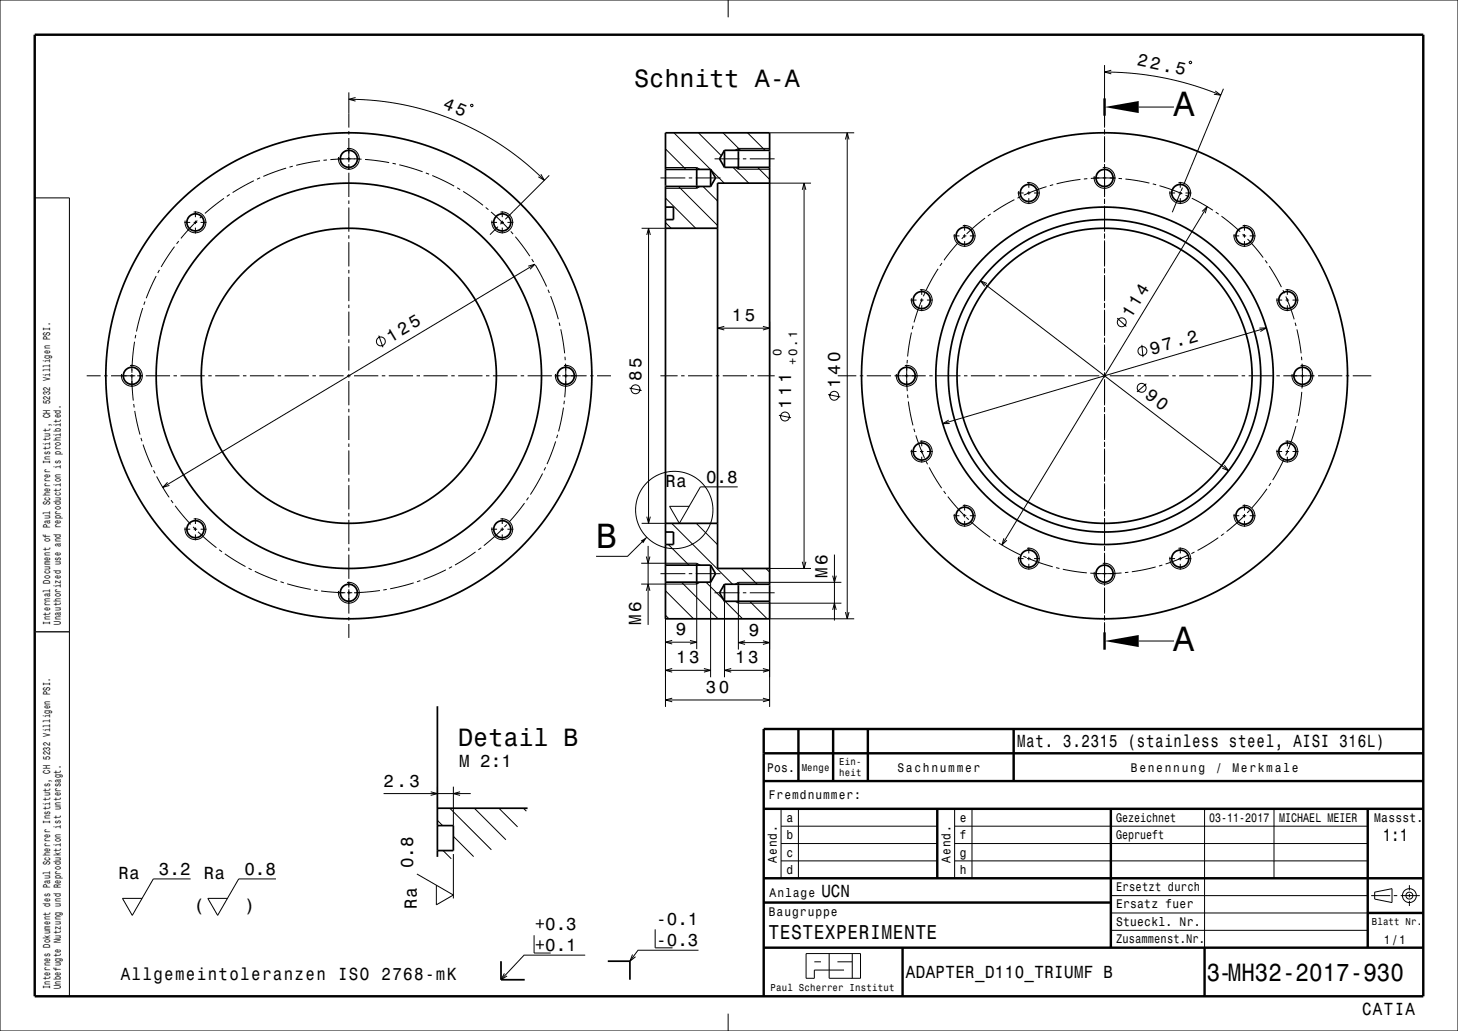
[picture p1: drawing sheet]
<svg xmlns="http://www.w3.org/2000/svg" width="420mm" height="297mm" viewBox="0 0 420 297" stroke-linecap="round" stroke-linejoin="round" font-family="sans-serif">
<g fill="none" stroke="#000" stroke-width=".29">
<path d="M209.8 0v5M0 0h420v297h-420zM318.2 18.8v18M342.6 17.8l.5-.1 .1 .5-.5 .1zM100.5 28.6l7.5 .4 7.7 1.1 7.8 1.9 7.5 2.7 7 3.3 6.6 4 6.7 4.9 5.5 5M100.5 26.6v10.2M100.5 37.8v1M100.5 39.8v7M102.4 28.1l-1.9 .5 1.9 .5M135.6 30.1h.5l.1 .5-.5 .1zM194.1 38.3l10.6 10.5M201.2 38.3l6.6 6.6"/>
<path d="M208.3 38.3l5 5M215.3 38.3l5.1 5M221.7 38.3h24.4M244.1 38.3v140M318.2 20.8l8.3 .4 8.4 1.2 8.5 2.1 8.3 2.9M318.2 37.2v1.6M318.2 39.2v7.6M320.1 20.2l-1.9 .6 1.9 .5M328 30.8h10.2M350.1 26.2l1.6 1.2-2-.2M352.4 25.6l-11.4 27.5M10 57h10v230"/>
<path d="M64.5 57.1l-5.5 4.4M66.2 56l-.9 .6M73.1 52.1l-6.1 3.4M74.9 51.2l-.9 .4M82.4 48.4l-6.5 2.4M84.3 47.9l-.9 .2M92.2 46.3l-6.9 1.3M94.2 46.1l-1 .1M97.3 45.8h1.7M100 42.8a3 3 0 0 1 3.5 2.8 3 3 0 0 1-3.2 3.2 3 3 0 0 1-2.8-3.6M100 45.8h1M100.5 47.3v1.7"/>
<path d="M100.5 49.8v7M100.5 57.8v1M100.5 59.8v7M102 45.8h1.7M102.2 45.8l-7 .2M103.2 45.8l1 .1M105.2 45.9l6.9 .9M113.1 47l1 .2M115 47.5l6.7 2M122.7 49.8l.9 .4M124.5 50.6l6.3 3M131.7 54.1l.9 .5"/>
<path d="M133.4 55.1l5.7 4M139.9 59.8l.8 .6M155.8 50.2l1 1.7-1.7-1M158.2 50.5l-12.6 12.7M190.3 51.3h7.1M191.7 42.9l5.9 5.9M191.7 57l8.7 8.8M191.7 48.3h9l.9 .5M195.4 53.7l11.3 11.3M198.4 51.3h1M200.4 51.3h7.2M201.6 53.7l-.9 .6h-9"/>
<path d="M202.5 53.7l4.2 4.2M204.7 48.9l3.9 3.9M205.8 45.8h7.2M211.2 48.2l4.5 4.6M211.8 48.2l.9 .6h9M214 45.8h1M216 45.8h7.1M218.2 48.2l3.5 3.5M221.7 52.8h11.9M221.7 42.8h-9l-.9 .5M231.1 54.7l.5-1.9 .5 1.9M231.6 52.8v111"/>
<path d="M243.5 40.2l.6-1.9 .5 1.9M292.2 57.5l-6 3.6M293.2 55.6h1.7M294 56.6l-.9 .5M295.9 52.6a3 3 0 0 1 3.5 2.8 3 3 0 0 1-3.2 3.2 3 3 0 0 1-2.8-3.5M295.9 55.6h1M296.4 52.4v1.7M296.4 55.1v1M296.4 57.1v1.7M297.9 55.6h1.7M301.5 53.8l-6.6 2.4M303.4 53.2l-1 .3"/>
<path d="M311.2 51.7l-6.8 1.3M313.2 51.5l-1 .1M315 51.3h1.7M317.7 48.3a3 3 0 0 1 3.5 2.8 3 3 0 0 1-3.2 3.2 3 3 0 0 1-2.8-3.6M317.7 51.3h1M318.2 47.2v9.6M318.2 57.2v1.6M318.2 59.2v7.6M319.7 51.3h1.7M321.2 51.3l-7 .1M322.2 51.4l1 .1M324.2 51.6l6.9 1.1"/>
<path d="M332.1 53l.9 .2M334 53.5l6.6 2.3M336.8 55.6h1.7M339.5 52.6a3 3 0 0 1 3.5 2.8 3 3 0 0 1-3.2 3.2 3 3 0 0 1-2.8-3.5M339.5 55.6h1M339.9 55.9l-2.2 5.2M340 52.4v1.7M340 55.1v1M340 57.1v1.7M340.6 54.1l-.3 .9M341.5 55.6h1.7M341.5 56.3l.9 .4"/>
<path d="M343.3 57.1l6.1 3.5M347.7 59.5l-59.1 97.5M45 79.5l-2.9 6.4M45.9 77.8l-.5 .8M50.3 71.1l-3.9 5.8M51.5 69.5l-.6 .8M53.1 64.1h1.7M55.8 61.1a3 3 0 0 1 3.5 2.8 3 3 0 0 1-3.2 3.2 3 3 0 0 1-2.8-3.6M55.8 64.1h1M56.3 60.9v1.7M56.3 63.6v1M56.3 65.6v1.7"/>
<path d="M56.8 63.5l-4.7 5.2M57.8 64.1h1.7M58.3 62.2l-.7 .6M100.5 67.8v1M100.5 69.8v7M100.5 77.8v1M100.5 79.8v7M141.5 61.1l5 4.8M141.5 64.1h1.7M143.5 65.3l-2.4 2.3M144.2 61.1a3 3 0 0 1 3.5 2.8 3 3 0 0 1-3.2 3.2 3 3 0 0 1-2.8-3.6M144.2 64.1h1"/>
<path d="M144.7 60.9v1.7M144.7 63.6v1M144.7 65.6v1.7M144.9 63.9l-.7 .7M146.2 64.1h1.7M147.1 66.7l.7 .7M148.5 68.2l4.1 5.6M152.2 76.7l1.9-.6-1.4 1.5M153.2 74.6l.5 .9M154.1 76.1l-107.2 64.3M154.2 76.3l3.3 6.2M184.8 65.8h6.9"/>
<path d="M186.3 67.7l.5-1.9 .5 1.9M186.8 65.8v85M191.7 64.1l1.6 1.7M270.2 77.4l-3.4 6.1M271.3 75.8l-.5 .8M274.7 68h1.7M276.4 69.5l-4.5 5.5M277.4 65a3 3 0 0 1 3.5 2.8 3 3 0 0 1-3.2 3.1 3 3 0 0 1-2.8-3.5M277.4 68h1M277.7 68.1l-.7 .7M277.9 64.8v1.7M277.9 67.5v1"/>
<path d="M277.9 69.5v1.6M279.4 68h1.7M283.8 62.8l-5.3 4.6M285.4 61.6l-.8 .6M318.2 67.2v1.6M318.2 69.2v7.6M318.2 77.2v1.6M318.2 79.2v7.6M346.3 60.9l1.4-1.4-.5 1.9M350.2 61.1l.9 .6M351.9 62.3l5.3 4.4M355.3 68h1.7"/>
<path d="M358 65a3 3 0 0 1 3.5 2.8 3 3 0 0 1-3.2 3.1 3 3 0 0 1-2.8-3.5M358 67.4l.7 .7M358 68h1M358.5 64.8v1.7M358.5 67.5v1M358.5 69.5v1.6M359.4 68.9l4.5 5.3M360 68h1.7M364.5 75l.6 .8M365.6 76.7l3.5 6M38.8 98.4l-.7 7M39.1 96.5l-.2 1"/>
<path d="M41.1 88.7l-1.8 6.8M41.8 86.9l-.4 .9M100.5 87.8v1M100.5 89.8v7M100.5 97.8v1M100.5 99.8v7M109.1 96.7l1.2 3.3M157.9 83.5l.3 .9M158.6 85.3l2.2 6.6M161.1 92.9l.2 1M161.5 94.9l1.2 6.9M206.7 94.5h15"/>
<path d="M208.6 94l-1.9 .5 1.9 .5M219.8 94l1.9 .5-1.9 .5M221.7 92.5v15.8M262.3 86.4h1.7M262.6 95.8l-1.1 6.9M263 93.8l-.2 1M265 83.5a3 3 0 0 1 3.5 2.8 3 3 0 0 1-3.1 3.1 3 3 0 0 1-2.8-3.5M265 86.4h1M265.5 83.2v1.7M265.5 85.9v1M265.5 87.9v1.7M265.6 86.3l-2.3 6.6"/>
<path d="M266.4 84.4l-.4 1M267 86.4h1.7M282.5 80.9l71.4 54.7M284.3 81.7l-1.8-.8 1.2 1.6M318.2 87.2v1.6M318.2 89.2v7.6M318.2 97.2v1.6M318.2 99.2v7.6M321.8 91.6l2.7 2.5M328.9 99.3l.4 3.6M362.8 94.5h2l-1.7 1M364.8 94.5l-93.2 27.5"/>
<path d="M367.6 86.4h1.7M369.6 83.6l.4 .9M370.3 83.5a3 3 0 0 1 3.5 2.8 3 3 0 0 1-3.1 3.1 3 3 0 0 1-2.8-3.5M370.3 86.4h1M370.4 85.4l2.4 6.6M370.8 83.2v1.7M370.8 85.9v1M370.8 87.9v1.7M372.3 86.4h1.7M373.1 92.9l.2 1M373.6 94.9l1.2 6.9M25 108.3h4"/>
<path d="M30 108.3h1M32 108.3h7M37.5 105.3a3 3 0 0 1 3.5 2.8 3 3 0 0 1-3.2 3.2 3 3 0 0 1-2.8-3.6M38 108.4l.4 7M38 105.1v1.7M38 107.8v1M38 109.8v1.7M38 106.4v1M38.5 116.4l.2 1M38.8 118.4l1.5 6.8M39.5 108.3h1.7M42 108.3h7"/>
<path d="M50 108.3h1M52 108.3h7M60 108.3h1M62 108.3h7M70 108.3h1M72 108.3h7M80 108.3h1M82 108.3h7M90 108.3h1M92 108.3h7M100 108.3h1M100.5 107.8v1"/>
<path d="M100.5 109.8v7M100.5 117.8v1M100.5 119.8v7M102 108.3h7M110 108.3h1M112 108.3h7M120 108.3h1M122 108.3h7M130 108.3h1M132 108.3h7M140 108.3h1M142 108.3h7"/>
<path d="M150 108.3h1M152 108.3h7M159.8 108.3h1.7M162 108.3h7M162.3 117.4l-1.4 6.9M162.5 105.3a3 3 0 0 1 3.5 2.8 3 3 0 0 1-3.2 3.2 3 3 0 0 1-2.8-3.6M162.6 115.4l-.1 1M162.7 102.8l.1 1M162.9 104.8l.1 4.9-.3 4.7M163 105.1v1.7M163 107.8v1M163 109.8v1.7"/>
<path d="M170 108.3h1M172 108.3h4M181.3 111.8l3.5 .7M190.2 108.3h5M196.2 108.3h1M198.2 108.3h7M206.2 108.3h1M208.2 108.3h7M216.2 108.3h1M218.2 108.3h5M224.4 119.6l3.5 .7M238.6 113.7l3.5 .7"/>
<path d="M241.3 108.3h5.4M247.7 108.3h1M249.7 108.3h7M257.7 108.3h9M260.7 105.3a3 3 0 0 1 3.5 2.8 3 3 0 0 1-3.2 3.2 3 3 0 0 1-2.8-3.6M261.2 105.1v1.7M261.2 107.8v1M261.2 109.8v1.7M261.2 105.7l.2 7M261.4 103.7l-.1 1M261.4 113.7l.1 1M261.7 115.7l1.3 6.8"/>
<path d="M267.7 108.3h1M269.7 108.3h7M277.7 108.3h1M279.7 108.3h7M287.7 108.3h1M289.7 108.3h7M297.7 108.3h1M299.7 108.3h7M307.7 108.3h1M309.7 108.3h7M317.7 108.3h1M318.2 107.2v1.6"/>
<path d="M318.2 109.2v7.6M318.2 117.2v1.6M318.2 119.2v7.6M319.7 108.3h7M327.7 108.3h1M329.7 108.3h7M330.2 110.5l-2.7 2.4M337.7 108.3h1M339.7 108.3h7M347.7 108.3h1M349.7 108.3h7M357.7 108.3h1"/>
<path d="M359.7 108.3h7M367.7 108.3h1M369.7 108.3h9M374.7 105.3a3 3 0 0 1 3.5 2.8 3 3 0 0 1-3.2 3.2 3 3 0 0 1-2.8-3.6M374.9 102.8l.1 1M375 112.9l-1 6.9M375.1 104.8l.1 5.1M375.1 110.9v1M375.2 105.1v1.7M375.2 107.8v1M375.2 109.8v1.7M379.7 108.3h7"/>
<path d="M387.7 108.3h1M389.7 108.3h5.3M40.6 126.2l.3 .9M41.2 128.1l2.6 6.5M44.2 135.5l.5 .9M45.1 137.3l3.6 6M48.3 139l-1.4 1.4 1.9-.6M100.5 127.8v1M100.5 129.8v7M100.5 137.8v1M100.5 139.8v7M156.3 136.4l-3.5 6.1"/>
<path d="M157.2 134.6l-.5 .9M160.1 127.2l-2.5 6.5M160.6 125.2l-.2 1M262.3 130.1h1.7M263.3 123.5l.2 1M263.8 125.4l2.5 6.5M265 127.1a3 3 0 0 1 3.5 2.8 3 3 0 0 1-3.1 3.2 3 3 0 0 1-2.8-3.5M265 130.1h1M265.5 126.9v1.7M265.5 129.6v1M265.5 131.6v1.7M266.8 132.9l.4 .8"/>
<path d="M267 130.1h1.7M267.7 134.6l3.6 6M273.3 121l-1.7 1h2M318.2 127.2v1.6M318.2 129.2v7.6M318.2 137.2v1.6M318.2 139.2v7.6M352.7 134l1.2 1.6-1.8-.8M366.1 139.1l-.6 .9M367.6 130.1h1.7M369.9 132.1l-3.3 6.2M370.3 127.1a3 3 0 0 1 3.5 2.8 3 3 0 0 1-3.1 3.2 3 3 0 0 1-2.8-3.5"/>
<path d="M370.3 130.1h1M370.7 130.3l-.4 .9M370.8 126.9v1.7M370.8 129.6v1M370.8 131.6v1.7M372.3 130.1h1.7M373.3 122.7l-2.2 6.7M373.8 120.8l-.2 1M49.3 144.1l.6 .8M50.4 145.7l4.5 5.4M53.1 152.4h1.7M55.6 151.8l.7 .7"/>
<path d="M55.8 149.5a3 3 0 0 1 3.5 2.8 3 3 0 0 1-3.2 3.1 3 3 0 0 1-2.8-3.5M55.8 152.4h1M56.3 149.3v1.7M56.3 152v1M56.3 154v1.6M57.1 153.2l5.2 4.6M57.8 152.4h1.7M63.1 158.4l.9 .6M64.8 159.5l5.9 3.7M100.5 147.8v1M100.5 149.8v7M100.5 157.8v1"/>
<path d="M100.5 159.8v7M137 159l-5.9 3.8M138.6 157.8l-.8 .6M141.5 152.4h1.7M144.2 149.5a3 3 0 0 1 3.5 2.8 3 3 0 0 1-3.2 3.1 3 3 0 0 1-2.8-3.5M144.2 152.4h1M144.6 152.5l-5.2 4.7M144.7 149.3v1.7M144.7 152v1M144.7 154v1.6M146 151.1l-.7 .7M146.2 152.4h1.7"/>
<path d="M151.1 144.9l-4.4 5.5M152.2 143.3l-.5 .8M184.8 150.8h6.9M186.3 148.8l.5 2 .5-2M186.3 154.8l-5.5 5.5h-9.1M186.7 157.3v22.7M192.5 156.9l6 5.9M193.5 150.8l17.5 17.5M200.6 150.8l6.1 6.1M212.5 140.3h-10.7l-6.1 10.5-2.8-4.9h5.6M240.4 159.8v19M271.8 141.4l.6 .9"/>
<path d="M273 143.1l4.6 5.2M274.7 148.6h1.7M277.4 145.6a3 3 0 0 1 3.5 2.8 3 3 0 0 1-3.2 3.2 3 3 0 0 1-2.8-3.6M277.4 148.6h1M277.9 145.4v1.7M277.9 148.1v1M277.9 150.1v1.7M278.3 149l.8 .7M279.4 148.6h1.7M279.8 150.4l5.5 4.4M286.1 155.4l.8 .5M287.7 156.4l6.2 3.4"/>
<path d="M289.2 155.1l-.6 1.9 1.5-1.4M295.9 158a3 3 0 0 1 3.5 2.7 3 3 0 0 1-3.2 3.2 3 3 0 0 1-2.8-3.5M296.4 157.7v1.7M318.2 147.2v1.6M318.2 149.2v7.6M318.2 157.2v1.6M318.2 159.2v9.6M339.5 158a3 3 0 0 1 3.5 2.7 3 3 0 0 1-3.2 3.2 3 3 0 0 1-2.8-3.5M340 157.7v1.7M342.3 159.9l-6.5 2.6M344.1 159l-.9 .5M350.9 154.9l-5.9 3.7"/>
<path d="M352.6 153.7l-.8 .6M355.3 148.6h1.7M358 145.6a3 3 0 0 1 3.5 2.8 3 3 0 0 1-3.2 3.2 3 3 0 0 1-2.8-3.6M358 148.6h1M358.5 145.4v1.7M358.5 148.1v1M358.5 150.1v1.7M358.6 148.5l-5.3 4.6M360 147l-.7 .8M360 148.6h1.7M365 140.8l-4.4 5.5M71.6 163.7l.9 .4"/>
<path d="M73.4 164.6l6.5 2.7M80.8 167.6l1 .3M82.7 168.2l6.8 1.6M90.5 170l1 .1M92.5 170.2l7 .5M97.3 170.8h1.7M100 167.8a3 3 0 0 1 3.5 2.8 3 3 0 0 1-3.2 3.2 3 3 0 0 1-2.8-3.6M100 170.8h1M100.5 167.6v1.7M100.5 169.8v7M100.5 177.8v1M100.5 179.8v4"/>
<path d="M101.5 170.7l-1 .1M102 170.8h1.7M109.4 170.1l-6.9 .6M111.4 169.8l-1 .2M119.2 167.9l-6.8 1.7M121.1 167.3l-1 .3M128.4 164.2l-6.4 2.7M130.2 163.2l-.9 .5M184.7 168.3h16M184.7 162.3h16l.9 .5M186.2 170.2l.5-1.9 .5 1.9M186.2 160.3l.5 2 .5-2"/>
<path d="M190.3 165.3h7.1M191.7 170.2l8.1 8.1M191.7 177.3l1 1M191.7 168.3v35.3M196.3 167.7l10.6 10.6M198.4 165.3h1M200.4 165.3h7.2M200.7 168.3v18.7M201.6 167.7l-.9 .6M203.4 167.7l5.1 5.1M204.7 167.7v27.4M205.8 170.8h7.2"/>
<path d="M208.7 173.2v21.9M208.9 173.2l5 5.1M211.8 173.2l.9 .6M212.7 173.8v13.3M212.7 173.8h29.7M213.6 163.8l4.5 4.5M214 170.8h1M216 173.2l5 5.1M216 170.8h7.1M220.6 163.8l1.1 1M221.7 173.8v29.8M221.7 163.8h11.9"/>
<path d="M221.7 178.3h24.4M231.1 161.8l.5 2 .5-2M239.9 165.8l.5 2 .5-2M239.9 175.7l.5-1.9 .5 1.9M242.4 167.8h-29.7l-.9 .5M243.5 176.3l.6 2 .5-2M293.2 160.9h1.7M294.8 160.2l.9 .4M295.9 160.9h1M296.4 160.4v1M296.4 162.4v1.7M296.6 161l6.7 2.3"/>
<path d="M297.9 160.9h1.7M304.2 163.5l1 .3M306.2 164l6.9 1M314.1 165.1l1 .1M315 165.3h1.7M317.7 162.3a3 3 0 0 1 3.5 2.8 3 3 0 0 1-3.2 3.2 3 3 0 0 1-2.8-3.6M317.7 165.3h1M318.2 169.2v7.6M318.2 177.2v1.6M318.2 179.2v5.9M319.7 165.3h1.7M323.1 165l-7 .2"/>
<path d="M325.1 164.8l-1 .2M332.9 163.3l-6.8 1.4M334.8 162.8l-.9 .3M336.8 160.9h1.7M339.5 160.9h1M340 160.4v1M340 162.4v1.7M341.5 160.9h1.7M10 182h10M191.7 185h9M191.7 193.1h13M193.6 184.5l-1.9 .5 1.9 .5"/>
<path d="M193.6 192.6l-1.9 .5 1.9 .5M198.8 184.5l1.9 .5-1.9 .5M202.8 192.6l1.9 .5-1.9 .5M208.7 193.1h13M210.6 192.6l-1.9 .5 1.9 .5M212.7 185.1h9M214.6 184.6l-1.9 .5 1.9 .5M219.8 184.6l1.9 .5-1.9 .5M219.8 192.6l1.9 .5-1.9 .5M328 184.7h10.2M191.7 201.6h30M193.6 201.1l-1.9 .5 1.9 .6"/>
<path d="M219.8 201.1l1.9 .5-1.9 .6M110.5 228.6h25.1M124.1 228.1l1.9 .5-1.9 .5M126 236.3l1.5 1.5M126 226.6v11.2M129.6 232.8l11.9 12M130.6 226.6v11.2M132.5 228.1l-1.9 .5 1.9 .5M136.7 232.8l9 9.1M143.7 232.8l5.4 5.4M150.8 232.8l.8 .9M225 238h45"/>
<path d="M225 233v20M230 233v20M275 238h119M275 233v20M280 233v20M347 233v40M367 233v20M54.9 253.2h-10.7l-6.1 10.5-2.8-4.9h5.6M79.5 253.2h-10.7l-6.1 10.5-2.8-4.9h5.6M120.1 251.8l10.5 6-4.9 2.9v-5.7M127.6 245l2.4 2.4M130.6 240.9l5.8 5.9"/>
<path d="M130.6 246v12.8M225 248h45M225 243h45M275 248h119M275 243h119M320 258h74M395 258h5.5M396 257l5-1v4l-5-1zM401.5 258h1M403.5 258h5.5M406 255v1.5M406 257.5v1"/>
<path d="M406 259.5v1.5M153.9 269.4v5.1h4.7M168.6 275.1h-17.6l-6.7 7.1M182.2 275l-.7 1.9 1.6-1.3M188.7 267.7v5.3h5M201.2 273.7h-17.4l-2.3 3.2M234.6 277.1h1.9M238.9 274.7v7.1h9v-7.1h-15.7v7.1h2.4v-2.4h8.5M241.2 277.1h4.3M245.5 274.7v7.1M320 268h74M320 263h74"/>
<path d="M145.3 280.4l-1 1.8 1.8-1.1M209.8 292v5"/>
<circle cx="109.7" cy="98.4" r="1.28"/>
<circle cx="323.1" cy="92.8" r="1.28"/>
<circle cx="183.1" cy="112.1" r="1.28"/>
<circle cx="226.1" cy="120" r="1.28"/>
<circle cx="240.3" cy="114" r="1.28"/>
<circle cx="328.9" cy="111.7" r="1.28"/>
<circle cx="329.1" cy="101.1" r="1.28"/>
<circle cx="194.2" cy="146.9" r="11.1"/>
<circle cx="406" cy="258" r="1"/>
<circle cx="406" cy="258" r="2"/>
</g>
<g fill="none" stroke="#000" stroke-width=".5">
<path d="M191.7 38.3h30v140h-30zM191.7 59.7h2.3v3.6h-2.3M191.7 53.7h13M191.7 48.8h13M200.7 48.3v6M204.7 48.8l1.4 2.5-1.4 2.4M204.7 48.8v4.9M208.7 43.3h13M208.7 43.3l-1.4 2.5 1.4 2.4M208.7 48.2h13M208.7 43.3v4.9M212.7 42.8v6"/>
<path d="M221.7 52.8h-15v111h15M191.7 65.8h15M191.7 153.3h2.3v3.6h-2.3M191.7 150.8h15M191.7 167.7h13M191.7 162.8h13M200.7 162.3v6M204.7 162.8v4.9M204.7 162.8l1.4 2.5-1.4 2.4M208.7 168.3v4.9M208.7 173.2h13M208.7 168.3h13"/>
<path d="M208.7 168.3l-1.4 2.5 1.4 2.4M212.7 167.8v6M126 203.4v43.4M126 237.8h4.6v7.2h-4.6M126 232.8h26M144.3 276.9v5.3h6.9M175.1 276.9h6.4v5.3"/>
<circle cx="100.5" cy="45.8" r="2.46"/>
<circle cx="296.4" cy="55.6" r="2.46"/>
<circle cx="318.2" cy="51.3" r="2.46"/>
<circle cx="340" cy="55.6" r="2.46"/>
<circle cx="56.3" cy="64.1" r="2.46"/>
<circle cx="144.7" cy="64.1" r="2.46"/>
<circle cx="277.9" cy="68" r="2.46"/>
<circle cx="358.5" cy="68" r="2.46"/>
<circle cx="265.5" cy="86.4" r="2.46"/>
<circle cx="370.8" cy="86.4" r="2.46"/>
<circle cx="38" cy="108.3" r="2.46"/>
<circle cx="100.5" cy="108.3" r="42.5"/>
<circle cx="100.5" cy="108.3" r="55.5"/>
<circle cx="100.5" cy="108.3" r="70"/>
<circle cx="163" cy="108.3" r="2.46"/>
<circle cx="261.2" cy="108.3" r="2.46"/>
<circle cx="318.2" cy="108.3" r="42.5"/>
<circle cx="318.2" cy="108.3" r="48.6"/>
<circle cx="318.2" cy="108.3" r="70"/>
<circle cx="318.2" cy="108.3" r="45"/>
<circle cx="375.2" cy="108.3" r="2.46"/>
<circle cx="265.5" cy="130.1" r="2.46"/>
<circle cx="370.8" cy="130.1" r="2.46"/>
<circle cx="56.3" cy="152.5" r="2.46"/>
<circle cx="144.7" cy="152.5" r="2.46"/>
<circle cx="277.9" cy="148.6" r="2.46"/>
<circle cx="358.5" cy="148.6" r="2.46"/>
<circle cx="100.5" cy="170.8" r="2.46"/>
<circle cx="296.4" cy="160.9" r="2.46"/>
<circle cx="318.2" cy="165.3" r="2.46"/>
<circle cx="340" cy="160.9" r="2.46"/>
</g>
<g fill="none" stroke="#000" stroke-width=".7" stroke-linecap="butt">
<path d="M10 10h400v277h-400zM318.2 28.3v5M318.2 182.2v5M220 217h190M230 210v15M240 210v15M250 210v15M292 210v15M410 210h-190v77M220 225h190M220 233h190M270 233v20"/>
<path d="M320 233v40M394 233v40M220 253h190M220 260h100M220 273h190M260 273v14M347 273v14M394 263h16"/>
</g>
<path d="M10 182h10" fill="none" stroke="#436655" stroke-width=".29"/>
<g fill="#000">
<path d="M318.2 30.8l9.8-1.7v3.5z" fill-rule="evenodd"/>
<path d="M184.6 155.7l1.7-.9-1 1.7z" fill-rule="evenodd"/>
<path d="M318.2 184.7l9.8-1.8v3.5z" fill-rule="evenodd"/>
</g>
<g font-size="10.1">
<text x="338.1" y="33.5">A</text>
<text x="171.7" y="157.9">B</text>
<text x="337.9" y="187.5">A</text>
</g>
<g font-size="7.2">
<text x="182.7" y="25.2">Schnitt A-A</text>
<text x="132" y="214.8">Detail B</text>
<text x="347.6" y="282.6">3-MH32-2017-930</text>
</g>
<text font-size="5.8" x="221.4" y="270.6">TESTEXPERIMENTE</text>
<g font-size="5">
<text x="327.4" y="18.8" transform="rotate(12 327.4 18.8)">22.5</text>
<text x="127.4" y="31" transform="rotate(22 127.4 31)">45</text>
<text x="210.8" y="92.5">15</text>
<text x="325.8" y="91.8" transform="rotate(-59 325.8 91.8)">114</text>
<text x="112.6" y="98.7" transform="rotate(-31 112.6 98.7)">125</text>
<text x="331.8" y="102.1" transform="rotate(-16 331.8 102.1)">97.2</text>
<text x="184.8" y="109.9" transform="rotate(-90 184.8 109.9)">85</text>
<text x="242.1" y="111.7" transform="rotate(-90 242.1 111.7)">140</text>
<text x="227.9" y="117.7" transform="rotate(-90 227.9 117.7)">111</text>
<text x="329.6" y="114.5" transform="rotate(38 329.6 114.5)">90</text>
<text x="191.7" y="140.3">Ra</text>
<text x="203.4" y="139.2">0.8</text>
<text x="238.4" y="166.5" transform="rotate(-90 238.4 166.5)">M6</text>
<text x="184.7" y="180" transform="rotate(-90 184.7 180)">M6</text>
<text x="194.7" y="183">9</text>
<text x="215.7" y="183.1">9</text>
<text x="194.8" y="191.1">13</text>
<text x="211.8" y="191.1">13</text>
<text x="203.3" y="199.6">30</text>
<text x="293" y="215.3">Mat. 3.2315 (stainless steel, AISI 316L)</text>
<text x="132.3" y="221">M 2:1</text>
<text x="110.5" y="226.6">2.3</text>
<text x="398.4" y="242.3">1:1</text>
<text x="119.1" y="250.1" transform="rotate(-90 119.1 250.1)">0.8</text>
<text x="34.1" y="253.2">Ra</text>
<text x="45.8" y="252.1">3.2</text>
<text x="58.7" y="253.2">Ra</text>
<text x="70.4" y="252.1">0.8</text>
<text x="55.8" y="262.3">(</text>
<text x="70.4" y="262.3">)</text>
<text x="120.1" y="261.8" transform="rotate(-90 120.1 261.8)">Ra</text>
<text x="236.6" y="258.3">UCN</text>
<text x="154" y="267.9">+0.3</text>
<text x="189.1" y="266.5">-0.1</text>
<text x="154" y="274">+0.1</text>
<text x="189.1" y="272.5">-0.3</text>
<text x="261" y="281.8">ADAPTER_D110_TRIUMF B</text>
<text x="34.8" y="282.4">Allgemeintoleranzen ISO 2768-mK</text>
<text x="392.4" y="292.4">CATIA</text>
</g>
<g font-size="3.6">
<text x="220.9" y="222.3">Pos.</text>
<text x="258.5" y="222.3">Sachnummer</text>
<text x="325.8" y="222.3">Benennung</text>
<text x="350.2" y="222.3">/</text>
<text x="355" y="222.3">Merkmale</text>
<text x="221.5" y="230.3">Fremdnummer:</text>
<text x="226.5" y="236.8">a</text>
<text x="276.5" y="236.8">e</text>
<text x="321.5" y="236.7">Gezeichnet</text>
<text x="348.3" y="236.8">03-11-2017</text>
<text x="368.5" y="236.8">MICHAEL MEIER</text>
<text x="395.9" y="236.8">Massst.</text>
<text x="226.5" y="241.8">b</text>
<text x="276.5" y="241.8">f</text>
<text x="321.5" y="241.6">Geprueft</text>
<text x="223.8" y="248.6" transform="rotate(-90 223.8 248.6)">Aend.</text>
<text x="226.5" y="251.8">d</text>
<text x="226.5" y="246.8">c</text>
<text x="273.8" y="248.6" transform="rotate(-90 273.8 248.6)">Aend.</text>
<text x="276.5" y="251.8">h</text>
<text x="276.5" y="246.8">g</text>
<text x="321.5" y="256.6">Ersetzt durch</text>
<text x="221.5" y="264">Baugruppe</text>
<text x="221.7" y="258.3">Anlage</text>
<text x="321.5" y="261.6">Ersatz fuer</text>
<text x="321.5" y="266.7">Stueckl. Nr.</text>
<text x="321.5" y="271.6">Zusammenst.Nr.</text>
<text x="398.6" y="271.8">1/1</text>
</g>
<g font-size="3.5">
<text x="225.1" y="102.5" transform="rotate(-90 225.1 102.5)">0</text>
<text x="229.6" y="105.1" transform="rotate(-90 229.6 105.1)">+0.1</text>
</g>
<g font-size="2.9">
<text x="14.5" y="180" transform="rotate(-90 14.5 180)">Internal Document of Paul Scherrer Institut, CH 5232 Villigen PSI.</text>
<text x="17.5" y="180" transform="rotate(-90 17.5 180)">Unauthorized use and reproduction is prohibited.</text>
<text x="241.8" y="220.5">Ein-</text>
<text x="230.9" y="222">Menge</text>
<text x="241.8" y="223.5">heit</text>
<text x="395.2" y="266.5">Blatt Nr.</text>
<text x="14.5" y="285" transform="rotate(-90 14.5 285)">Internes Dokument des Paul Scherrer Instituts, CH 5232 Villigen PSI.</text>
<text x="17.5" y="285" transform="rotate(-90 17.5 285)">Unbefugte Nutzung und Reproduktion ist untersagt.</text>
<text x="222" y="285.5">Paul Scherrer Institut</text>
</g>
</svg>
